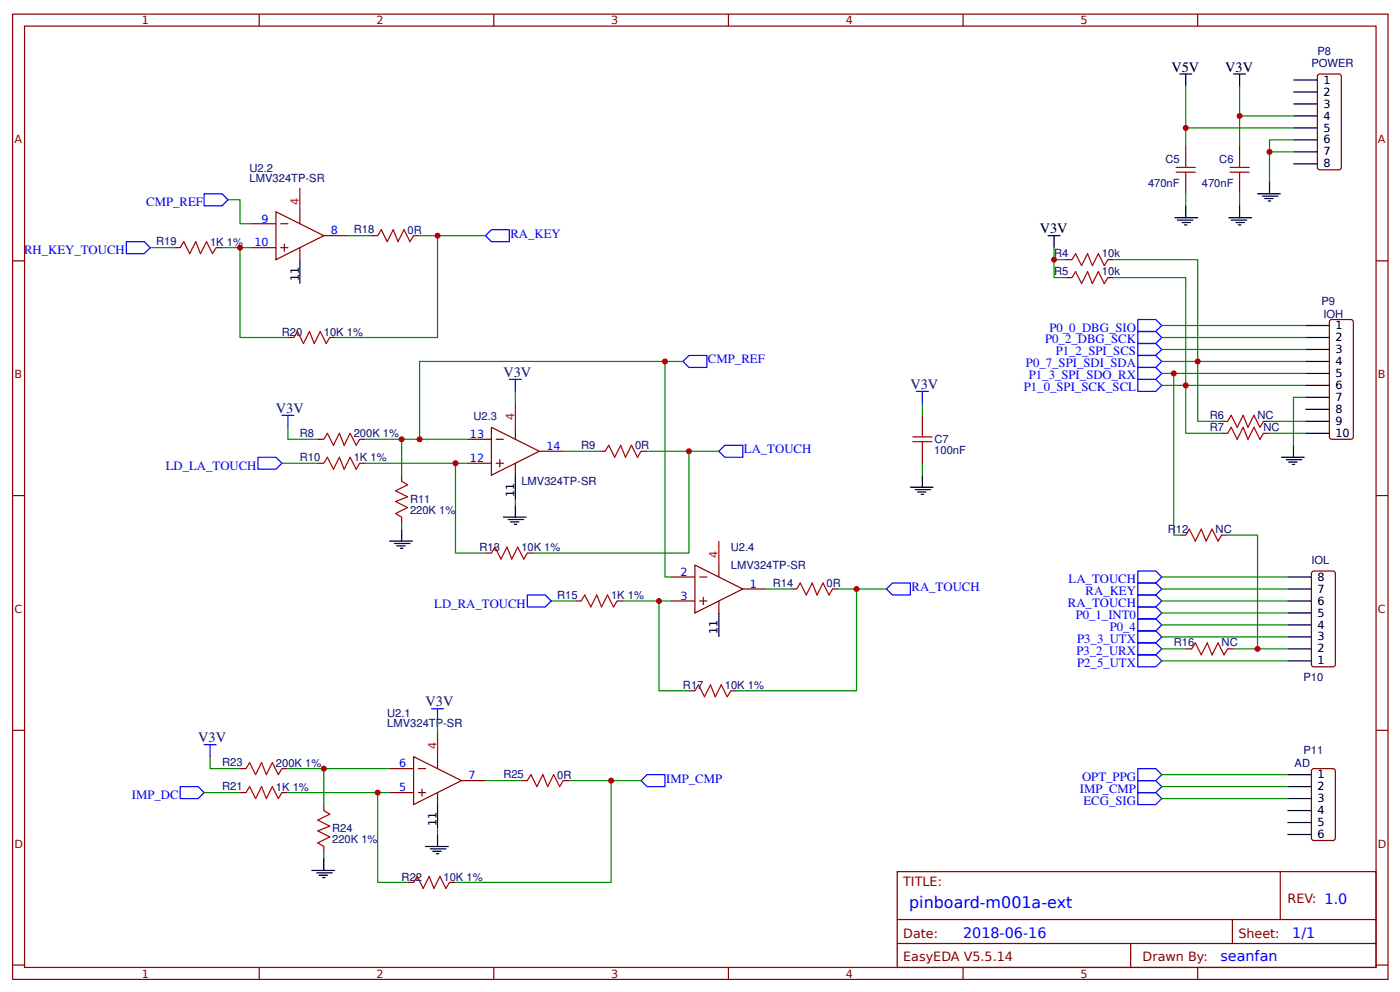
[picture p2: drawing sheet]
<svg xmlns="http://www.w3.org/2000/svg" width="309mm" height="219mm" viewBox="0 0 309 219" stroke-linecap="round" stroke-linejoin="round" font-family="sans-serif">
<g fill="none" stroke="#800" stroke-width=".26">
<path d="M2.8 3.1h304v213.3h-304zM5.4 5.8h298.7v207.9h-298.7zM57.3 3.1v2.7M109.1 3.1v2.7M161 3.1v2.7M212.9 3.1v2.7M264.7 3.1v2.7M291.2 16.6l.5-.2h4.2l.5 .2 .1 .3v20.1l-.3 .4-.3 .1h-4.2l-.3-.1-.2-.4zM262.1 32.2v2.7M274 32.2v2.7M2.8 57.6h2.6M38.5 54.7h1.3"/>
<path d="M47.8 54.7h1.3M55.7 49.4h5.3M55.7 54.7h5.3M61 46.8l10.6 5.3-10.6 5.3zM62 49.4h1.6M62 54.7h1.6M62.8 53.9v1.6M66.3 46.8v2.6M66.3 54.7v2.7M71.6 52.1h5.3M82.2 52.1h1.3M91.4 52.1h1.3"/>
<path d="M235.6 57.4h1.3M244.9 57.4h1.3M262.1 40.2v2.6M274 40.2v2.6M304.1 57.6h2.7M63.6 74.6h1.4M72.9 74.6h1.3M235.6 61.3h1.3M244.9 61.3h1.3M293.9 70.9l.4-.3h4.3l.4 .3 .1 .2v25.4l-.3 .5h-.2h-4.3h-.2l-.3-.5zM70.2 97h1.4M79.5 97h1.3"/>
<path d="M103.3 97h5.3M108.6 94.4l10.6 5.3-10.6 5.3zM109.7 97h1.6M113.9 94.4v2.6M119.2 99.7h5.3M132.4 99.7h1.3M141.7 99.7h1.3M203.9 91.8v2.6M203.9 99.7v2.6M270 93.1h1.3M270 95.7h1.3M279.3 93.1h1.3"/>
<path d="M279.3 95.7h1.3M2.8 109.5h2.6M70.2 102.3h1.4M79.5 102.3h1.3M88.8 105v1.3M88.8 114.2v1.4M103.3 102.3h5.3M109.7 102.3h1.6M110.5 101.5v1.6M113.9 102.3v2.7M260.7 118.2h1.4M270 118.2h1.3"/>
<path d="M304.1 109.5h2.7M107.3 122.2h1.3M116.5 122.2h1.4M127.1 132.8h1.4M136.4 132.8h1.3M148.3 127.5h5.3M148.3 132.8h5.3M153.6 124.8l10.6 5.3-10.6 5.3zM154.6 127.5h1.6M154.6 132.8h1.6M155.4 132v1.6M158.9 124.8v2.7"/>
<path d="M158.9 132.8v2.6M164.2 130.1h5.3M174.8 130.1h1.3M184 130.1h1.3M289.9 126.4l.5-.2h4.2l.5 .2v.3v20.1l-.2 .4-.3 .1h-4.2l-.3-.1-.2-.4zM152.3 152.6h1.3M161.5 152.6h1.4M262.1 143.4h1.3M271.3 143.4h1.4M2.8 161.3h2.6M53 169.8h1.4M53 175.1h1.4"/>
<path d="M62.3 169.8h1.3M62.3 175.1h1.3M71.6 177.7v1.4M86.1 169.8h5.3M86.1 175.1h5.3M91.4 167.2l10.6 5.3-10.6 5.2zM92.5 169.8h1.6M92.5 175.1h1.6M93.3 174.3v1.6M96.7 167.2v2.6M96.7 175.1v2.6M102 172.5h5.3"/>
<path d="M115.2 172.5h1.3M124.5 172.5h1.3M289.9 170.1l.5-.3h4.2l.5 .3v15.1l-.2 .4-4.5 .1-.5-.3zM304.1 161.3h2.7M71.6 187v1.3M90.1 194.9h1.3M99.4 194.9h1.3M198.3 192.6h105.8v21.1h-105.8zM283 192.6v10.5M2.8 213.2h2.6M57.3 213.7v2.7M109.1 213.7v2.7"/>
<path d="M161 213.7v2.7M198.3 203.1h105.8M198.3 208.4h105.8M212.9 213.7v2.7M249.9 208.4v5.3M264.7 213.7v2.7M272.4 203.1v5.3M304.1 213.2h2.7"/>
</g>
<g fill="none" stroke="#000" stroke-width=".26">
<path d="M260.7 16.4h2.7M262.1 16.4v2.6M272.7 16.4h2.6M274 16.4v2.6M285.9 17.7h5.3M285.9 20.3h5.3M285.9 23h5.3M285.9 25.6h5.3M285.9 28.3h5.3M285.9 30.9h5.3M285.9 33.5h5.3M285.9 36.2h5.3"/>
<path d="M66.3 57.4v5.3M231.6 52.1h2.7M233 52.1v2.6M259.7 48.1h5M260.2 48.6h3.5M261.3 49.2h1.8M261.8 49.7h.5M262.1 45.5v2.6M271.6 48.1h5M272.1 48.6h3.5M273.2 49.2h1.8M273.7 49.7h.5"/>
<path d="M274 45.5v2.6M277.9 42.8h5.1M279 43.3h3.4M279.5 43.9h1.9M280.3 44.4h.6M280.6 40.2v2.6M288.5 71.9h5.3M288.5 74.6h5.3M288.5 77.2h5.3M288.5 79.9h5.3M285.9 98.4v2.6M288.5 82.5h5.3"/>
<path d="M288.5 85.1h5.3M288.5 87.8h5.3M288.5 90.4h5.3M288.5 93.1h5.3M288.5 95.7h5.3M86.1 119.5h5M88.8 116.9v2.6M111.3 114.2h5M112.3 114.8h3.5M112.8 115.3h1.9M113.6 115.8h.6M113.9 105v5.3"/>
<path d="M113.9 111.6v2.6M201.2 107.6h5M202.3 108.2h3.4M202.8 108.7h1.9M203.6 109.2h.5M203.9 105v2.6M283.2 101h5.1M284.3 101.5h3.4M284.8 102.1h1.9M285.6 102.6h.5M87.2 120.1h3.4M87.7 120.6h1.9"/>
<path d="M88.5 121.1h.5M158.9 135.4v5.3M284.6 138.1h5.3M284.6 135.4h5.3M284.6 132.8h5.3M284.6 130.1h5.3M284.6 127.5h5.3M284.6 146h5.3M284.6 143.4h5.3M284.6 140.7h5.3M96.7 177.7v5.3M284.6 171.1h5.3"/>
<path d="M284.6 173.8h5.3M284.6 176.4h5.3M284.6 179.1h5.3M68.9 192.3h5.1M70 192.8h3.4M70.5 193.4h1.9M71.3 193.9h.5M71.6 189.7v2.6M94.1 187h5M95.1 187.5h3.5M95.6 188.1h1.9M96.4 188.6h.6"/>
<path d="M96.7 184.4v2.6M284.6 181.7h5.3M284.6 184.4h5.3"/>
</g>
<g fill="none" stroke="#00f" stroke-width=".26">
<path d="M27.9 53.4h4l1.3 1.3-1.3 1.3h-4zM45.1 42.8h4l1.3 1.3-1.3 1.4h-4zM107.3 52.1l1.3-1.4h4v2.7h-4zM150.9 79.9l1.4-1.4h3.9v2.7h-3.9zM251.5 73.2h4l1.3 1.4-1.3 1.3h-4zM251.5 70.6h4l1.3 1.3-1.3 1.3h-4zM251.5 78.5h4l1.3 1.4-1.3 1.3h-4zM251.5 75.9h4l1.3 1.3-1.3 1.3h-4zM62.3 91.8h2.7M63.6 91.8v2.6M112.6 83.8h2.6M113.9 83.8v2.7"/>
<path d="M158.9 99.7l1.3-1.3h4v2.6h-4zM202.5 86.5h2.7M203.9 86.5v2.6M251.5 83.8h4l1.3 1.3-1.3 1.4h-4zM251.5 81.2h4l1.3 1.3-1.3 1.3h-4zM57 101h4l1.3 1.3-1.3 1.4h-4zM116.5 131.4h4l1.3 1.4-1.3 1.3h-4zM195.9 130.1l1.3-1.3h4v2.6h-4zM251.5 134.1h4l1.3 1.3-1.3 1.3h-4zM251.5 136.7h4l1.3 1.4-1.3 1.3h-4zM251.5 126.2h4l1.3 1.3-1.3 1.3h-4zM251.5 128.8h4l1.3 1.3-1.3 1.3h-4z"/>
<path d="M251.5 131.4h4l1.3 1.4-1.3 1.3h-4zM251.5 139.4h4l1.3 1.3-1.3 1.3h-4zM95.4 156.6h2.6M96.7 156.6v2.6M251.5 144.7h4l1.3 1.3-1.3 1.3h-4zM251.5 142h4l1.3 1.4-1.3 1.3h-4zM39.8 173.8h4l1.3 1.3-1.3 1.3h-4zM45.1 164.5h2.7M46.4 164.5v2.7M141.7 172.5l1.3-1.4h4v2.7h-4zM251.5 169.8h4l1.3 1.3-1.3 1.4h-4zM251.5 172.5h4l1.3 1.3-1.3 1.3h-4z"/>
<path d="M251.5 175.1h4l1.3 1.3-1.3 1.3h-4z"/>
</g>
<g fill="none" stroke="#a00000" stroke-width=".26">
<path d="M260 37h4.2M260 38h4.2M262.1 34.9v2.1M262.1 38v2.2M271.9 37h4.2M271.9 38h4.2M274 34.9v2.1M274 38v2.2M39.8 54.7l.8-1.3 1.3 2.6 1.4-2.6 1 2.6 1.3-2.6 1.4 2.6 .8-1.3M83.5 52.1l.8-1.4 1.3 2.7 1.3-2.7 1.1 2.7 1.3-2.7 1.3 2.7 .8-1.3M236.9 57.4l.8-1.4 1.4 2.7 1.3-2.7 1 2.7 1.4-2.7 1.3 2.7 .8-1.3M65 74.6l.7-1.4 1.4 2.7 1.3-2.7 1.1 2.7 1.3-2.7 1.3 2.7 .8-1.3"/>
<path d="M236.9 61.3l.8-1.3 1.4 2.7 1.3-2.7 1 2.7 1.4-2.7 1.3 2.7 .8-1.4M71.6 97l.8-1.3 1.3 2.7 1.3-2.7 1.1 2.7 1.3-2.7 1.3 2.7 .8-1.4M133.7 99.7l.8-1.3 1.4 2.6 1.3-2.6 1 2.6 1.4-2.6 1.3 2.6 .8-1.3M201.7 97.6h4.3M201.7 96.5h4.3M203.9 94.4v2.1M203.9 97.6v2.1M271.3 93.1l.8-1.3 1.3 2.6 1.4-2.6 1 2.6 1.4-2.6 1.3 2.6 .8-1.3M271.3 95.7l.8-1.3 1.3 2.6 1.4-2.6 1 2.6 1.4-2.6 1.3 2.6 .8-1.3M71.6 102.3l.8-1.3 1.3 2.7 1.3-2.7 1.1 2.7 1.3-2.7 1.3 2.7 .8-1.4M88.8 106.3l1.3 .8-2.7 1.3 2.7 1.3-2.7 1.1 2.7 1.3-2.7 1.4 1.4 .7M262.1 118.2l.8-1.3 1.3 2.6 1.3-2.6 1.1 2.6 1.3-2.6 1.3 2.6 .8-1.3"/>
<path d="M108.6 122.2l.8-1.3 1.3 2.6 1.4-2.6 1 2.6 1.3-2.6 1.4 2.6 .7-1.3M128.5 132.8l.7-1.4 1.4 2.7 1.3-2.7 1.1 2.7 1.3-2.7 1.3 2.7 .8-1.3M176.1 130.1l.8-1.3 1.3 2.6 1.3-2.6 1.1 2.6 1.3-2.6 1.3 2.6 .8-1.3M153.6 152.6l.8-1.3 1.3 2.6 1.3-2.6 1.1 2.6 1.3-2.6 1.3 2.6 .8-1.3M263.4 143.4l.8-1.4 1.3 2.7 1.3-2.7 1.1 2.7 1.3-2.7 1.3 2.7 .8-1.3M54.4 175.1l.8-1.3 1.3 2.6 1.3-2.6 1.1 2.6 1.3-2.6 1.3 2.6 .8-1.3M54.4 169.8l.8-1.3 1.3 2.6 1.3-2.6 1.1 2.6 1.3-2.6 1.3 2.6 .8-1.3M71.6 179.1l1.3 .8-2.7 1.3 2.7 1.3-2.7 1.1 2.7 1.3-2.7 1.3 1.4 .8M116.5 172.5l.8-1.4 1.4 2.7 1.3-2.7 1 2.7 1.4-2.7 1.3 2.7 .8-1.3M91.4 194.9l.8-1.3 1.3 2.7 1.4-2.7 1 2.7 1.3-2.7 1.4 2.7 .8-1.4"/>
</g>
<g fill="none" stroke="#080" stroke-width=".26">
<path d="M262.1 19v9.3h23.8M274 19v6.6h11.9M262.1 28.3v3.9M274 25.6v6.6M280.6 33.5h5.3M285.9 30.9h-5.3v9.3M33.2 54.7h5.3M49.1 54.7h6.6M50.4 44.1h2.6v5.3h2.7M53 54.7v19.9h10.6M76.9 52.1h5.3M92.7 52.1h14.6"/>
<path d="M96.7 52.1v22.5h-22.5M233 54.7v2.7h2.6M233 57.4v3.9h2.6M246.2 57.4h18.5v35.7h5.3M262.1 42.8v2.7M274 42.8v2.7M147 79.9h3.9M246.2 61.3h15.9v34.4h7.9M256.8 79.9h31.7M256.8 77.2h31.7M256.8 74.6h31.7M256.8 71.9h31.7"/>
<path d="M63.6 94.4v2.6h6.6M80.8 97h8M92.7 97v-17.1h54.3v47.6h1.3M103.3 97h-14.5v8M113.9 86.5v2.6M124.5 99.7h7.9M143 99.7h15.9M152.3 99.7v22.5h-34.4M203.9 89.1v2.7M256.8 82.5h31.7M256.8 85.1h31.7M259.4 82.5v35.7h1.3"/>
<path d="M280.6 95.7h7.9M280.6 93.1h7.9M288.5 87.8h-2.6v10.6M62.3 102.3h7.9M80.8 102.3h22.5M88.8 115.6v1.3M100.7 102.3v19.9h6.6M113.9 110.3v1.3M203.9 102.3v2.7M271.3 118.2h6.6v25.2h6.7M121.8 132.8h5.3M137.7 132.8h10.6"/>
<path d="M145.7 132.8v19.8h6.6M169.5 130.1h5.3M185.3 130.1h10.6M189.3 130.1v22.5h-26.4M256.8 135.4h27.8M256.8 138.1h27.8M256.8 132.8h27.8M256.8 130.1h27.8M256.8 127.5h27.8M96.7 159.2v2.7M256.8 146h27.8M256.8 140.7h27.8"/>
<path d="M256.8 143.4h5.3M272.7 143.4h5.2M45.1 175.1h7.9M46.4 167.2v2.6h6.6M63.6 175.1h22.5M63.6 169.8h8M83.5 175.1v19.8h6.6M86.1 169.8h-14.5v7.9M107.3 172.5h7.9M125.8 172.5h15.9M135.1 172.5v22.4h-34.4M256.8 173.8h27.8"/>
<path d="M256.8 171.1h27.8M256.8 176.4h27.8M71.6 188.3v1.4M96.7 183v1.4"/>
</g>
<path d="M66.3 41.5v5.3M113.9 89.1v5.3M158.9 119.5v5.3M96.7 161.9v5.3" fill="none" stroke="#f00" stroke-width=".26"/>
<g fill="#c00">
<circle cx="83.5" cy="175.1" r=".66"/>
<circle cx="71.6" cy="169.8" r=".66"/>
<circle cx="135.1" cy="172.5" r=".66"/>
<circle cx="96.7" cy="52.1" r=".66"/>
<circle cx="152.3" cy="99.7" r=".66"/>
<circle cx="147" cy="79.9" r=".66"/>
<circle cx="53" cy="54.7" r=".66"/>
<circle cx="92.7" cy="97" r=".66"/>
<circle cx="88.8" cy="97" r=".66"/>
<circle cx="100.7" cy="102.3" r=".66"/>
<circle cx="145.7" cy="132.8" r=".66"/>
<circle cx="277.9" cy="143.4" r=".66"/>
<circle cx="259.4" cy="82.5" r=".66"/>
<circle cx="233" cy="57.4" r=".66"/>
<circle cx="262.1" cy="28.3" r=".66"/>
<circle cx="280.6" cy="33.5" r=".66"/>
<circle cx="274" cy="25.6" r=".66"/>
<circle cx="264.7" cy="79.9" r=".66"/>
<circle cx="262.1" cy="85.1" r=".66"/>
<circle cx="189.3" cy="130.1" r=".66"/>
</g>
<text font-size="3.5" fill="#00f" x="201" y="200.5">pinboard-m001a-ext</text>
<g font-size="3.2">
<text x="258.9" y="15.8">V5V</text>
<text x="270.8" y="15.8">V3V</text>
<text x="229.8" y="51.5">V3V</text>
</g>
<g font-size="3.2" fill="#000080">
<text x="111.3" y="83.3">V3V</text>
<text x="201.2" y="85.9">V3V</text>
<text x="61" y="91.2">V3V</text>
<text x="94.1" y="156.1">V3V</text>
<text x="43.8" y="164">V3V</text>
</g>
<g font-size="3.2" fill="#00f">
<text x="212.9" y="207.1">2018-06-16</text>
<text x="285.6" y="207.1">1/1</text>
<text x="269.7" y="212.4">seanfan</text>
</g>
<g font-size="2.8" fill="#00f">
<text x="32.3" y="45.6">CMP_REF</text>
<text x="112.8" y="52.5">RA_KEY</text>
<text x="5.3" y="56.2">RH_KEY_TOUCH</text>
<text x="231" y="75.9">P0_2_DBG_SCK</text>
<text x="231.9" y="73.2">P0_0_DBG_SIO</text>
<text x="156.5" y="80.3">CMP_REF</text>
<text x="226.8" y="81.2">P0_7_SPI_SDI_SDA</text>
<text x="227.4" y="83.8">P1_3_SPI_SDO_RX</text>
<text x="233.4" y="78.5">P1_2_SPI_SCS</text>
<text x="226.3" y="86.5">P1_0_SPI_SCK_SCL</text>
<text x="164.4" y="100.1">LA_TOUCH</text>
<text x="36.6" y="103.8">LD_LA_TOUCH</text>
<text x="201.5" y="130.6">RA_TOUCH</text>
<text x="236.2" y="128.8">LA_TOUCH</text>
<text x="239.9" y="131.4">RA_KEY</text>
<text x="96" y="134.2">LD_RA_TOUCH</text>
<text x="236" y="134.1">RA_TOUCH</text>
<text x="237.8" y="136.7">P0_1_INT0</text>
<text x="238.1" y="142">P3_3_UTX</text>
<text x="245.3" y="139.4">P0_4</text>
<text x="237.9" y="144.7">P3_2_URX</text>
<text x="238.1" y="147.3">P2_5_UTX</text>
<text x="147.2" y="172.9">IMP_CMP</text>
<text x="239.2" y="172.5">OPT_PPG</text>
<text x="29.1" y="176.5">IMP_DC</text>
<text x="238.7" y="175.1">IMP_CMP</text>
<text x="239.5" y="177.7">ECG_SIG</text>
</g>
<g font-size="2.8" fill="#800">
<text x="199.6" y="195.7">TITLE:</text>
<text x="284.6" y="199.4">REV: 1.0</text>
<text x="199.6" y="207.1">Date:</text>
<text x="273.7" y="207.1">Sheet:</text>
<text x="199.6" y="212.4">EasyEDA V5.5.14</text>
<text x="252.5" y="212.4">Drawn By:</text>
</g>
<g font-size="2.5" fill="#800">
<text x="31.4" y="5.4">1</text>
<text x="83.2" y="5.4">2</text>
<text x="135.1" y="5.4">3</text>
<text x="186.9" y="5.4">4</text>
<text x="238.8" y="5.4">5</text>
<text x="3.2" y="31.7">A</text>
<text x="304.5" y="31.7">A</text>
<text x="3.2" y="83.6">B</text>
<text x="304.5" y="83.6">B</text>
<text x="3.2" y="135.4">C</text>
<text x="304.5" y="135.4">C</text>
<text x="3.2" y="187.3">D</text>
<text x="304.5" y="187.3">D</text>
<text x="31.4" y="216">1</text>
<text x="83.2" y="216">2</text>
<text x="135.1" y="216">3</text>
<text x="186.9" y="216">4</text>
<text x="238.8" y="216">5</text>
</g>
<g font-size="2.5" fill="#000080">
<text x="289.9" y="14.7">POWER</text>
<text x="291.2" y="12">P8</text>
<text x="55.2" y="40.2">LMV324TP-SR</text>
<text x="55.2" y="38">U2.2</text>
<text x="253.7" y="41.4">470nF</text>
<text x="257.6" y="36.1">C5</text>
<text x="265.6" y="41.4">470nF</text>
<text x="269.5" y="36.1">C6</text>
<text x="78.2" y="51.5">R18</text>
<text x="90.1" y="51.7">0R</text>
<text x="34.5" y="54.2">R19</text>
<text x="46.4" y="54.3">1K 1%</text>
<text x="233" y="56.8">R4</text>
<text x="243.5" y="56.8">10k</text>
<text x="233" y="60.8">R5</text>
<text x="243.5" y="60.8">10k</text>
<text x="292" y="67.4">P9</text>
<text x="292.5" y="70.3">IOH</text>
<text x="62.3" y="74.2">R20</text>
<text x="71.6" y="74.2">10K 1%</text>
<text x="104.6" y="92.7">U2.3</text>
<text x="267.4" y="95.2">R7</text>
<text x="267.4" y="92.6">R6</text>
<text x="277.9" y="92.6">NC</text>
<text x="279.3" y="95.2">NC</text>
<text x="66.3" y="101.8">R10</text>
<text x="66.3" y="96.5">R8</text>
<text x="78.2" y="101.9">1K 1%</text>
<text x="78.2" y="96.7">200K 1%</text>
<text x="128.5" y="99.2">R9</text>
<text x="140.4" y="99.3">0R</text>
<text x="206.5" y="100.2">100nF</text>
<text x="206.5" y="97.8">C7</text>
<text x="115.2" y="107.3">LMV324TP-SR</text>
<text x="90.6" y="113.5">220K 1%</text>
<text x="90.6" y="111.1">R11</text>
<text x="258.1" y="117.7">R12</text>
<text x="268.7" y="117.7">NC</text>
<text x="106" y="121.8">R13</text>
<text x="115.2" y="121.8">10K 1%</text>
<text x="161.5" y="125.6">LMV324TP-SR</text>
<text x="161.5" y="121.7">U2.4</text>
<text x="289.9" y="124.6">IOL</text>
<text x="170.8" y="129.6">R14</text>
<text x="182.7" y="129.7">0R</text>
<text x="123.2" y="132.2">R15</text>
<text x="135.1" y="132.4">1K 1%</text>
<text x="259.4" y="142.8">R16</text>
<text x="270" y="142.8">NC</text>
<text x="150.9" y="152.2">R17</text>
<text x="160.2" y="152.2">10K 1%</text>
<text x="288.1" y="150.5">P10</text>
<text x="85.6" y="160.5">LMV324TP-SR</text>
<text x="85.6" y="158.3">U2.1</text>
<text x="288.1" y="166.6">P11</text>
<text x="49.1" y="169.3">R23</text>
<text x="61" y="169.4">200K 1%</text>
<text x="111.3" y="171.9">R25</text>
<text x="123.2" y="172.1">0R</text>
<text x="286.1" y="169.5">AD</text>
<text x="49.1" y="174.6">R21</text>
<text x="61" y="174.7">1K 1%</text>
<text x="73.4" y="183.8">R24</text>
<text x="73.4" y="186.2">220K 1%</text>
<text x="88.8" y="194.5">R22</text>
<text x="98" y="194.5">10K 1%</text>
</g>
<g font-size="2.5">
<text x="292.5" y="18.5">1</text>
<text x="292.5" y="21.1">2</text>
<text x="292.5" y="23.8">3</text>
<text x="292.5" y="26.4">4</text>
<text x="292.5" y="29.1">5</text>
<text x="292.5" y="31.7">6</text>
<text x="292.5" y="34.3">7</text>
<text x="292.5" y="37">8</text>
<text x="66" y="62.1" transform="rotate(-90 66 62.1)">11</text>
<text x="295.1" y="72.7">1</text>
<text x="295.1" y="75.4">2</text>
<text x="295.1" y="78">3</text>
<text x="295.1" y="80.6">4</text>
<text x="295.1" y="83.3">5</text>
<text x="295.1" y="85.9">6</text>
<text x="295.1" y="88.6">7</text>
<text x="295.1" y="91.2">8</text>
<text x="295.1" y="93.9">9</text>
<text x="295.1" y="96.5">10</text>
<text x="113.6" y="109.7" transform="rotate(-90 113.6 109.7)">11</text>
<text x="291.2" y="130.9">7</text>
<text x="291.2" y="128.3">8</text>
<text x="291.2" y="136.2">5</text>
<text x="291.2" y="133.6">6</text>
<text x="158.6" y="140.1" transform="rotate(-90 158.6 140.1)">11</text>
<text x="291.2" y="141.5">3</text>
<text x="291.2" y="138.9">4</text>
<text x="291.2" y="146.8">1</text>
<text x="291.2" y="144.1">2</text>
<text x="291.2" y="171.9">1</text>
<text x="291.2" y="174.6">2</text>
<text x="291.2" y="177.2">3</text>
<text x="291.2" y="179.9">4</text>
<text x="96.4" y="182.5" transform="rotate(-90 96.4 182.5)">11</text>
<text x="291.2" y="182.5">5</text>
<text x="291.2" y="185.2">6</text>
</g>
<g font-size="2.5" fill="#f00">
<text x="66" y="45.2" transform="rotate(-90 66 45.2)">4</text>
<text x="113.6" y="92.8" transform="rotate(-90 113.6 92.8)">4</text>
<text x="158.6" y="123.2" transform="rotate(-90 158.6 123.2)">4</text>
<text x="96.4" y="165.6" transform="rotate(-90 96.4 165.6)">4</text>
</g>
<g font-size="2.5" fill="#00f">
<text x="57.8" y="49.2">9</text>
<text x="73.2" y="51.8">8</text>
<text x="56.3" y="54.5">10</text>
<text x="103.9" y="96.8">13</text>
<text x="120.8" y="99.4">14</text>
<text x="103.9" y="102.1">12</text>
<text x="150.4" y="127.2">2</text>
<text x="165.8" y="129.9">1</text>
<text x="150.4" y="132.5">3</text>
<text x="88.3" y="169.5">6</text>
<text x="103.6" y="172.2">7</text>
<text x="88.3" y="174.8">5</text>
</g>
</svg>
